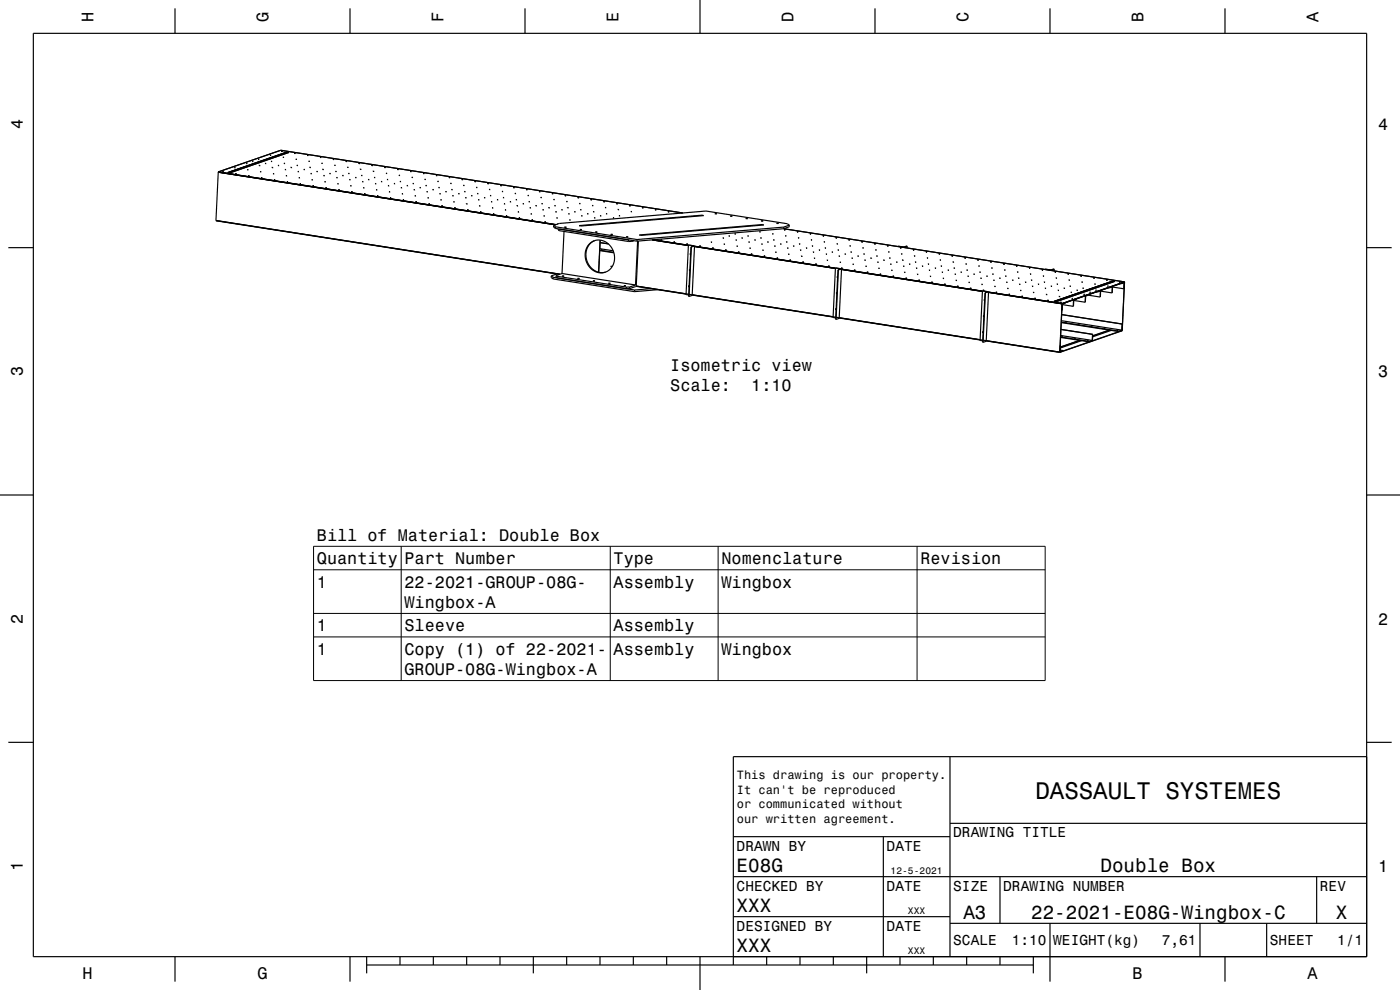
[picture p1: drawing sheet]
<svg xmlns="http://www.w3.org/2000/svg" width="420mm" height="297mm" viewBox="0 0 420 297" stroke-linecap="round" stroke-linejoin="round" font-family="sans-serif">
<g fill="none" stroke="#000" stroke-width=".35">
<path d="M10 10h400v277h-400zM52.5 2.5v7.5M105 2.5v7.5M157.5 2.5v7.5M210 0v10M262.5 2.5v7.5M315 2.5v7.5M367.5 2.5v7.5M65.5 51.7l101.1 15.7M65.5 51.7l-.7 14.5M65.5 51.6l101.3 15.8M65.5 51.6v.1"/>
<path d="M65.5 51.6l18.7-6.5 120.7 18.8M66.7 51.5h.4zM66.8 51.5h-.1M68.3 51.8l17.7-6.2 .7 .1-17.7 6.2zM68.8 51.7l.5 .1M70.3 50.3h.3zM70.6 52.1h.3zM72.6 50.4v.2M73.9 49.1h.3zM73.9 49v.1M74.2 50.9h.3zM74.5 52.7h.3z"/>
<path d="M74.5 52.7h.1M75 49.5l.4 .1M75.6 48.4l.4 .1zM75.7 48.4h-.1M75.9 49.2l.5 .1M77.4 47.8h.3zM77.7 49.7h.4zM78 51.5h.4zM78.3 53.3h.4zM78.4 53.3h-.1M79.5 49l.3 .1zM79.5 49h.1"/>
<path d="M81 46.6h.3zM81 46.6h.1M81.3 48.4h.3zM81.6 50.3h.3zM81.6 50.2v.1M81.9 52.1h.3zM82.2 53.9h.3zM82.2 53.9h.1M83.4 49.6l.3 .1zM83.4 49.6h.1M84.1 46.4l-.1 .2M84.4 45.4h.3z"/>
<path d="M84.9 47.2h.3zM85.2 49h.3zM85.3 46h.5M85.5 50.9h.3zM85.5 50.8v.1M85.6 45.9h.5M85.8 52.7h.3zM86 45.7l-17.7 6.1M86 45.7l.5 .1M86 45.6v.1M86.1 54.5l.3 .1zM86.1 54.5h.1"/>
<path d="M87.3 50.2l.3 .1zM88.3 46h.3zM88.3 46h.1M88.7 47.8h.3zM88.7 47.8h.1M89 49.6h.3zM89 49.6h.1M89.3 51.5h.4zM89.4 51.4l-.1 .1M89.6 53.3h.4zM89.9 55.1l.4 .1zM90 55.1h-.1"/>
<path d="M91.1 50.8l.3 .1zM91.1 50.8h.1M92.1 46.6h.4zM92.2 46.6h-.1M92.6 48.4h.3zM92.6 48.4h.1M92.9 50.2h.3zM92.9 50.2h.1M93.2 52.1h.3zM93.2 52.1h.1M93.5 53.9h.3zM93.5 53.9h.1"/>
<path d="M93.8 55.7l.3 .1zM93.8 55.7h.1M95 51.5h.3zM96 47.2h.3zM96 47.2h.1M96.5 49h.3zM96.5 49h.1M96.8 50.8h.3zM96.8 50.8h.1M97.1 52.7h.3zM97.1 52.7h.1M97.4 54.5h.3z"/>
<path d="M97.4 54.5h.1M97.7 56.3l.3 .1zM98.8 52.1h.4zM98.9 52l-.1 .1M99.9 47.8h.3zM99.9 47.8h.1M100.3 49.6h.3zM100.3 49.6h.1M100.6 51.4l.3 .1zM100.6 51.4h.1M100.9 53.3h.4zM101 53.3h-.1"/>
<path d="M101.2 55.1h.4zM101.3 55.1h-.1M101.5 56.9l.4 .1zM101.6 56.9h-.1M102.7 52.7h.3zM103.7 48.4h.4zM104.2 50.2h.3zM104.2 50.2h.1M104.5 52l.3 .1zM104.5 52h.1M104.8 53.9h.3zM105.1 55.7h.3z"/>
<path d="M105.4 57.6h.3zM106.6 53.3h.3zM106.6 53.2v.1M107.6 49h.3zM108.1 50.8h.3zM108.1 50.8h.1M108.4 52.6l.3 .1zM108.4 52.6h.1M108.7 54.5h.3zM108.7 54.5h.1M109 56.3h.3zM109 56.3h.1"/>
<path d="M109.3 58.2h.3zM109.3 58.1v.1M110.4 53.9h.4zM110.5 53.8l-.1 .1M111.5 49.6h.3zM111.9 51.4h.3zM112.2 53.2l.3 .1zM112.5 55.1h.3zM112.8 56.9h.4zM113.1 58.8h.4zM114.3 54.5h.3zM114.3 54.5h.1"/>
<path d="M115.3 50.2h.4zM115.8 52h.3zM116.1 53.8l.3 .1zM116.1 53.8h.1M116.4 55.7h.3zM116.4 55.7h.1M116.7 57.5h.3zM116.7 57.5h.1M117 59.4h.3zM117 59.3v.1M118.2 55.1h.3zM118.2 55.1h.1"/>
<path d="M119.2 50.8h.3zM119.7 52.6h.3zM120 54.5h.3zM120.3 56.3h.3zM120.6 58.1h.3zM120.6 58.1h.1M120.9 60h.3zM122 55.7h.4zM122.1 55.7h-.1M123.1 51.4h.3zM123.1 51.4h.1M123.5 53.2h.3z"/>
<path d="M123.8 55.1h.3zM123.8 55v.1M124.1 56.9h.3zM124.4 58.7h.3zM124.4 58.7h.1M125.9 56.3h.3zM125.9 56.3h.1M126.9 52h.4zM127.4 53.8h.3zM127.7 55.7h.3zM128 57.5h.3zM128.3 59.3h.3z"/>
<path d="M128.3 59.3h.1M129.8 56.9h.3zM130.8 52.6l.3 .1zM130.8 52.6h.1M131.3 54.4h.3zM131.6 56.3h.3zM131.6 56.2v.1M131.9 58.1h.3zM132.2 59.9l.3 .1zM132.2 59.9h.1M133.6 57.5h.4zM133.7 57.5h-.1"/>
<path d="M134.7 53.2l.3 .1zM134.7 53.2h.1M135.1 55h.3zM135.4 56.9h.3zM135.4 56.9h.1M135.7 58.7h.3zM135.7 58.7h.1M137.5 58.1h.3zM138.5 53.8l.4 .1zM138.6 53.8h-.1M139 55.6h.3zM139 55.6h.1"/>
<path d="M139.3 57.5h.3zM139.3 57.5h.1M139.6 59.3h.3zM139.6 59.3h.1M141.4 58.7h.3zM142.4 54.4l.3 .1zM142.4 54.4h.1M142.9 56.2h.3zM142.9 56.2h.1M143.2 58.1h.3zM143.2 58.1h.1M143.5 59.9h.3z"/>
<path d="M143.5 59.9h.1M145.2 59.3h.4zM146.3 55.1h.3zM146.3 55v.1M146.7 56.8l.3 .1zM146.7 56.8h.1M147 58.7h.3zM147 58.7h.1M149.1 59.9h.3zM150.1 55.7h.4zM150.2 55.6l-.1 .1M150.6 57.4l.3 .1z"/>
<path d="M150.6 57.4h.1M150.9 59.3h.3zM150.9 59.3h.1M154 56.3h.3zM154.4 58l.4 .1zM154.8 59.9h.3zM157.9 56.9h.3zM157.9 56.8v.1M158.3 58.6l.3 .1zM158.3 58.6h.1M161.7 57.5h.4zM162.2 59.2l.3 .1z"/>
<path d="M165.6 58.1h.3zM165.6 58v.1M166 59.9h.4zM166.1 59.8l-.1 .1M169.5 58.7h.3zM169.5 58.7h.1M173.3 59.3h.3zM173.3 59.3h.1M177.2 59.9h.3zM177.2 59.9h.1M2.5 74.3h7.5M64.8 66.2l103.2 16.1"/>
<path d="M64.8 66.2l103.1 16.1M124.7 60.6h.4zM128.6 61.2h.3zM132.5 61.8h.3zM136 60.5l.3 .1zM136 60.5h.1M136.3 62.4h.4zM139.9 61.1l.3 .1zM140.2 63h.3zM143.8 61.7l.3 .1zM143.8 61.7h.1M144.1 63.6h.3z"/>
<path d="M144.1 63.6h.1M147.3 60.5h.3zM147.6 62.3l.3 .1zM147.9 64.2h.4zM151.2 61.1h.3zM151.2 61.1h.1M151.5 62.9l.3 .1zM151.5 62.9h.1M151.8 64.8h.3zM151.8 64.8h.1M153 60.5h.3zM155.1 61.7h.3z"/>
<path d="M155.4 63.6h.3zM155.7 65.4h.3zM156.8 61.1h.4zM158.6 60.5h.3zM158.6 60.5h.1M158.9 62.3h.3zM158.9 62.3h.1M159.2 64.2h.3zM159.2 64.1v.1M159.5 66h.3zM159.5 66h.1M160.7 61.7h.3z"/>
<path d="M160.7 61.7h.1M162.5 61.1h.3zM162.8 62.9h.3zM162.8 62.9h.1M163.1 64.8h.3zM163.1 64.7v.1M163.4 66.6h.3zM163.4 66.6h.1M164.6 62.3h.3zM164.6 62.3h.1M166.1 67.6v.5l.6 .4M166.1 67.6l.6 .5"/>
<path d="M166.3 61.7h.4zM166.7 63.5h.3zM166.7 68.5l24.4 3.9M166.7 63.5h.1M166.7 68.1l24.4 3.8M166.7 68.1v.4M167 65.4h.3zM167 65.3v.1M167.3 67.2h.1M167.4 67.2h-.1M167.5 68.7v.3l.3 .2M167.8 69.2l20.8 3.2"/>
<path d="M167.8 68.7v.5M168.4 62.9h.4zM168.5 62.9h-.1M169.2 69.4l-.6 12.7M169.3 68.2h.6zM169.9 60.5h.3zM170.2 62.3h.3zM170.5 64.1h.3zM170.5 64.1h.1M170.8 66h.3zM172.3 63.5h.3zM173.8 67.7l36.9-3.2 .4 .2-37 3.1z"/>
<path d="M173.8 61.1h.3zM173.8 61v.1M174 68.9h.6zM174.1 62.9h.3zM174.4 64.7h.3zM174.4 64.7h.1M176.2 64.1h.3zM176.2 64.1h.1M176.9 73.1a4.6 4.6 0 0 1 4.8-.6 4.6 4.6 0 0 1 2.6 4.1 4.3 4.3 0 0 1-2.8 5.1 4.3 4.3 0 0 1-5.3-2.6 5.2 5.2 0 0 1 .7-6zM177.6 61.7h.4zM177.7 61.6l-.1 .1M178 63.5h.3z"/>
<path d="M178.3 65.3l.3 .1zM178.3 65.3h.1M178.4 72.2a5.2 5.2 0 0 0-2.6 5 5.2 5.2 0 0 0 3.6 4.4l1.1 .2 1.2-.2M178.6 69.6h.6zM179.9 75.2l4.3 .6M179.9 75l4.2 .7M179.9 74.6l4.1 .6M180 64.7h.4zM180 72l-.4 9.7M180 72.8l2.5 .4M180 72.8l2.5 .3M180.1 72l-.5 9.7"/>
<path d="M180.4 74.9h.3zM180.4 74.9h.1M181.1 60.5h.3zM181.1 60.5h.1M181.5 62.3h.3zM181.5 62.3h.1M181.8 64.1h.3zM183.2 79.9h.3zM183.2 70.3l.6 .1zM183.2 79.9h.1M183.9 65.3h.3zM183.9 65.3h.1"/>
<path d="M184.9 61.1h.3zM184.9 61.1h.1M185.4 62.9h.3zM185.4 62.9h.1M185.7 64.7h.3zM185.7 64.7h.1M187.8 71.1h.6zM187.9 71l-.1 .1M188.6 72v.4M188.8 61.7h.3zM188.8 61.7h.1M189.3 63.5h.3z"/>
<path d="M189.3 63.5h-.1M189.5 72.4h-.9M189.5 72.1v.3M190.2 72.2l-.7 .2M191.1 71.9v.5M191.3 72.3l-.6 13.2M191.5 72.3l-.6 13.6M191.8 70.5l37-3.1 .3 .1-36.9 3.1zM192.7 62.3h.3zM192.7 62.3h.1M195.7 72l10.8 1.7M196 71.9l10.5 1.7"/>
<path d="M196.5 62.9h.3zM198.3 72l.3 .1zM198.6 72.1h.1M200.4 63.5h.3zM202.1 72.6l.4 .1zM202.5 72.7h-.1M206 73.2l.3 .1zM206.3 73.3h.1M206.5 73.5l1.9 .3M206.5 73.5l-.7 14.9 .8 .1M206.6 73.5h-.1M207.1 76.1l.1 .3"/>
<path d="M207.2 76.1l-.2 .1 .2 .2M207.3 74.1l-.6 14.8M207.3 74.1h.1M207.4 74.1l-.7 14.8M208.2 73.8l-.9 .3M208.4 73.9l42.2 6.6M208.4 73.8l-.7 14.8-1 .3M208.4 73.8l-1 .3M209.9 73.8l.3 .1zM210.2 73.9h.1M210.7 64.5v.2M213.3 72.7h.3z"/>
<path d="M213.6 72.7h.1M213.7 74.5h.4zM214.1 74.5h-.1M214.5 64.1h.5zM216.8 71.4h.4zM217.1 73.3h.4zM217.6 75.1h.3zM218.6 70.8h.3zM219.1 64.8h.6zM219.1 64.8h.1M220.4 70.2h.3zM220.7 72h.3z"/>
<path d="M220.7 70.2h.1M221 73.9h.3zM221 72v.1M221.3 73.9h.1M221.5 75.7h.3zM221.8 75.7h.1M222.5 71.4h.3zM223.7 65.5l.6 .1zM224.3 70.8h.3zM224.6 72.6l.3 .1zM224.9 74.5h.3zM225.3 76.3h.4z"/>
<path d="M226.4 72h.3zM227.8 69.6h.4zM228.1 71.4h.4zM228.2 69.6h-.1M228.3 66.3h.6zM228.4 66.2l-.1 .1M228.4 73.2l.4 .1zM228.5 71.4h-.1M228.7 75.1h.4zM228.8 73.3h-.1M228.8 67.4v.1M229.1 75.1h-.1"/>
<path d="M229.2 76.9h.3zM229.5 76.9h.1M230.2 72.6h.3zM231.7 70.2h.3zM232 72h.3zM232.3 73.8l.3 .1zM232.6 75.7h.3zM232.9 75.7h.1M233 67h.6zM233.1 77.5h.3zM233.4 77.5h.1M234.1 73.2h.3z"/>
<path d="M234.4 73.2v.1M235.1 68.6l102.3 16M235.1 68.6l-44 3.8M235.1 68.1v.5M235.1 68.1l-44 3.8M235.3 68.9h.3zM235.6 70.8h.3zM235.6 68.9v.1M235.9 72.6h.3zM235.9 70.8h.1M236.2 74.4l.3 .1zM236.2 72.6h.1"/>
<path d="M236.5 76.3h.3zM236.5 74.5h.1M236.8 76.3h.1M236.8 67.5v.5l-1.7 .6M236.8 67.5l-.6-.4-24.4-3.8-44 3.7-1.7 .6M236.8 67.5l-1.7 .6M236.9 78.1h.4zM237.3 78.1h-.1M238 73.8h.3zM238.3 73.8v.1M239.1 69.5l.4 .1zM239.4 71.4h.4z"/>
<path d="M239.7 73.2h.4zM240 75l.4 .1zM240.3 76.9h.4zM240.4 75.1h-.1M240.7 76.9h-.1M240.8 78.7h.3zM241.1 78.7h.1M241.8 74.4h.3zM243 70.1l.3 .1zM243.3 72h.3zM243.6 73.8h.3zM243.6 72h.1"/>
<path d="M243.9 75.6l.3 .1zM244.2 77.5h.3zM244.2 75.7h.1M244.7 79.3h.3zM245 79.3h.1M245.7 75h.3zM246 75v.1M246.9 70.7l.3 .1zM247.2 72.6h.3zM247.5 74.4h.3zM247.5 72.6h.1M247.8 76.3h.3z"/>
<path d="M248.1 78.1h.3zM248.1 76.3h.1M248.5 79.9h.3zM248.8 79.9h.1M249.6 75.6l.3 .1zM250.7 71.3l.4 .1zM251 73.2h.4zM251.3 75h.4zM251.4 73.2h-.1M251.6 76.9h.4zM251.9 78.7h.4zM252 76.9h-.1"/>
<path d="M253.4 76.2l.3 .1zM253.7 76.3h.1M254.6 71.9l.3 .1zM254.9 73.8h.3zM254.9 72h.1M255.2 75.6h.3zM255.2 73.8h.1M255.5 77.5h.3zM255.5 75.6v.1M255.8 79.3h.3zM255.8 77.5h.1M257.3 76.8l.3 .1z"/>
<path d="M257.6 76.9h.1M258.5 72.5l.3 .1zM258.8 74.4h.3zM258.8 72.6h.1M259.1 76.2h.3zM259.1 74.4h.1M259.4 78.1h.3zM259.7 79.9h.3zM261.2 77.4l.3 .1zM261.5 77.5h.1M262.3 73.1l.3 .1zM262.6 75h.4z"/>
<path d="M262.6 73.2h.1M262.9 76.8h.4zM263 75h-.1M263.2 78.7h.4zM263.3 76.8l-.1 .1M263.6 78.7h-.1M265 78l.3 .1zM265.3 78.1h.1M266.2 73.8h.3zM266.5 75.6h.3zM266.5 73.8h.1M266.8 77.4h.3z"/>
<path d="M267.1 79.3h.3zM268.9 78.7h.3zM269.2 78.7h.1M269.4 73.9v.1M269.4 73.9l1.8 .3M270.1 74.4h.3zM270.4 76.2h.3zM270.4 74.4h.1M270.7 78h.3zM270.7 76.2h.1M271 79.9h.3zM271 78v.1"/>
<path d="M271.2 74.2h.1M271.3 79.9h.1M272.2 73.8a3.4 3.4 0 0 1-2.8 .1M272.2 73.8l-1 .4M272.2 73.8l-.1 .6M272.8 79.3h.3zM273.1 79.3h.1M273.9 75h.3zM274.2 76.8h.3zM274.5 78.6l.4 .1zM276.6 79.9h.3zM276.9 79.9h.1"/>
<path d="M277.8 75.6h.3zM278.1 77.4h.3zM278.1 75.6h.1M278.4 79.2l.3 .1zM278.4 77.4h.1M278.7 79.3h.1M281.7 76.2h.3zM282 78h.3zM282.3 79.8l.3 .1zM282.6 79.9h.1M285.5 76.8h.3zM285.8 78.6h.3z"/>
<path d="M285.8 76.8h.1M286.1 78.6h.1M289.4 77.4h.3zM289.7 79.2h.3zM289.7 77.4h.1M293.3 78h.3zM293.6 79.8h.3zM293.6 78h.1M297.1 78.6h.3zM297.4 78.6h.1M301 79.2h.3zM301.3 79.2h.1"/>
<path d="M304.9 79.8h.3zM305.2 79.8h.1M410 74.3h7.5M165.4 82.8v.5l.5 .4M165.4 82.8l.6 .4M165.9 83.7l24.5 3.8M166 83.2l24.4 3.8M166 83.2l-.1 .5M166.8 82.7v.5l.3 .2v-.5M166.8 82.7l.3 .2M167.1 82.2l-1.7 .6M167.1 82.9l20.8 3.2"/>
<path d="M168.6 82.1l22.1 3.4M168.6 82.1l-1.8 .6M168.6 82.8h.6zM173.3 83.5l.6 .1zM177.9 84.3h.6zM177.9 84.2v.1M182.5 85h.6zM182.6 85h-.1M187.1 85.7h.6zM187.9 86.1v.5h1M188.9 86.1v.5M188.9 86.1h-1"/>
<path d="M190.4 87v.5M190.7 85.5l-1.8 .6M190.9 85.9l14.9 2.3M190.9 85.9l-2 .7M195.3 86.6l-4.9 .4M197.3 86.9l-6.9 .6M205.8 88.2l-14.9-2.4 127 19.9M206.6 85.7v.3zM206.9 80.9l.1 .3M207 80.9l-.2 .1 .2 .2M207.7 88.5l42.2 6.6M250.6 80.4l1.7 .3-.9 .3"/>
<path d="M250.6 80.4l1.9 .2M250.6 80.4l-.7 14.8 .8 .2M250.8 92.6v.3M250.8 92.6l-.1 .1 .1 .2M251 87.8l.1 .3M251.1 87.8l-.2 .1 .2 .2M251.2 83v.3l.1-.3M251.4 81l-.6 14.8M251.4 81h.1M251.5 81l-.7 14.8M251.8 95.4l42.2 6.6M252.4 80.5h.3z"/>
<path d="M252.5 80.8l42.2 6.6M252.5 80.7l42.2 6.6M252.5 80.6l-.7 14.9-1 .3M252.5 80.6l-1 .4M252.7 80.5h.1M256.3 81.1h.3zM260.1 81.7h.3zM263.5 80.5h.4zM263.9 80.5h-.1M264 82.3h.3zM267.4 81.1h.3zM267.9 82.9h.3z"/>
<path d="M271.3 81.7h.3zM271.6 81.7h.1M271.7 83.5h.3zM274.8 80.5h.4zM275.1 82.3h.4zM275.5 82.3h-.1M275.6 84.1h.3zM278.7 81.1h.3zM279 81.1h.1M279 82.9h.3zM279.3 82.9h.1M279.5 84.7h.3z"/>
<path d="M279.8 84.7h.1M280.5 80.5h.3zM280.8 80.5h.1M282.6 81.7h.3zM282.9 83.5h.3zM282.9 81.7h.1M283.2 83.5h.1M283.3 85.3h.3zM283.6 85.3h.1M284.3 81.1h.4zM286.1 80.4l.4 .1zM286.4 82.3h.4z"/>
<path d="M286.5 80.5h-.1M286.7 84.1h.4zM287.1 84.1l-.1 .1M287.2 85.9h.3zM287.5 85.9h.1M288.2 81.7h.3zM288.5 81.7h.1M290 81.1h.3zM290.3 82.9h.3zM290.3 81.1h.1M290.6 84.7h.3zM290.9 84.7v.1"/>
<path d="M291.1 86.5h.3zM291.4 86.5h.1M292.1 82.3h.3zM293.9 81.7h.3zM294.2 83.5h.3zM294.2 81.7h.1M294.5 85.3h.3zM294.7 87.3l-.7 14.8 .8 .2M294.7 87.3l1.9 .2M294.8 87.3h-.1M294.9 99.5v.3v-.3M294.9 87.1h.3z"/>
<path d="M295.1 94.7v.3l.1-.3M295.3 89.9l.1 .2M295.4 89.9l-.2 .1 .2 .2M295.5 87.8l-.6 14.9M295.9 82.9h.4zM296.3 82.9h-.1M296.6 87.7l22 3.4M296.6 87.6l22 3.5M296.6 87.5l-.7 14.9-1 .3M296.6 87.5l-1.1 .3M297.4 80.4h.3zM297.7 82.3h.4z"/>
<path d="M298 84.1h.4zM298.1 82.3h-.1M298.3 85.9h.4zM298.7 85.9l-.1 .1M298.8 87.7h.3zM299.1 87.7h.1M299.8 83.5h.3zM300.1 83.5h.1M301.3 81h.3zM301.6 82.9h.3zM301.9 84.7h.3zM302.2 86.5l.3 .1z"/>
<path d="M302.7 88.3h.3zM303.7 84.1h.3zM304 84.1h.1M305.2 81.6h.3zM305.5 81.6v.1M305.5 83.4l.3 .1zM305.8 85.3h.3zM305.8 83.5h.1M306.1 87.1l.3 .1zM306.1 85.3h.1M306.4 87.2h.1M306.5 88.9h.3z"/>
<path d="M306.8 88.9v.1M307.5 84.7h.4zM307.9 84.7h-.1M308.7 80.4h.3zM309 82.2h.3zM309.3 84l.3 .1zM309.6 85.9h.4zM309.9 87.7l.4 .1zM310.4 89.5h.3zM311.4 85.3h.3zM312.6 81h.3zM312.9 82.8h.3z"/>
<path d="M312.9 81h.1M313.2 84.7h.3zM313.2 82.8v.1M313.5 86.5h.3zM313.5 84.7h.1M313.6 80.8l-.1 .1M313.6 80.8l1.7 .2M313.6 80.7v.1M313.8 88.3l.3 .1zM313.8 86.5h.1M314.1 88.4h.1M314.3 90.1h.3z"/>
<path d="M314.6 90.1v.1M315.3 85.9h.3zM315.3 81v.1M316.2 90.4l17.7-6.1 .6 .1-17.7 6.1zM316.3 80.7l-1 .3M316.3 80.7l-.1 .6M316.5 81.6h.3zM316.6 90.3l.5 .1M316.8 83.4h.3zM317.1 85.3h.3zM317.4 87.1h.3zM317.7 88.9l.3 .1z"/>
<path d="M317.7 87.1h.1M318 89h.1M318.1 90.7h.3zM318.3 98.8l9.5 1.5M318.4 96.8l17.3 2.5M318.4 96.6l17.3 2.7M318.4 96.2l18.2 2.8M318.4 90.7v.1M318.5 94.4l18.2 2.8M318.6 91.1l-.7 14.5M318.7 91.1h-.1M318.7 91.4l3.3 .5"/>
<path d="M319.1 89.5l.5 .1M319.1 86.5h.4zM319.6 90.8l-.9 .5-.1 1.8M319.6 96.6h.4zM320 96.6l-.1 .1M320.1 89.2h.4M320.3 82.2h.3zM320.6 84l.3 .1zM320.6 82.2h.1M320.9 85.9h.3zM320.9 84.1h.1M321.2 87.7h.3z"/>
<path d="M321.2 85.9h.1M321.5 89.5l.4 .1zM321.5 87.7h.1M321.9 89.6h-.1M322.1 89.9l-.1 2M322.1 90.1l3.4 .6M322.7 88.3h.4M323 89.6l-.9 .5-.1 1.8M323 87.1h.3zM323.5 97.2l.3 .1zM323.6 87.9l.5 .1M324.2 82.8h.3z"/>
<path d="M324.5 84.6l.3 .1zM324.8 86.5h.3zM324.8 84.7h.1M325.1 88.3h.3zM325.1 86.5h.1M325.4 88.3h.1M325.6 88.7l-.1 2M326 87.1l.5 .1M326.3 87l.5 .1M326.5 88.6l3.5 .5M326.6 88.4l-.9 .4-.2 1.9M326.9 87.7h.3z"/>
<path d="M327.2 86.7h.5M327.4 97.8l.3 .1zM327.7 97.9h.1M328.1 83.4h.3zM328.4 85.2l.3 .1zM328.4 83.4h.1M328.7 87.1h.3zM328.7 85.3h.1M329 87.6h.3M329 87.1h.1M329.3 87.6l.8-.3-.1 1.8M329.3 87.5v.1"/>
<path d="M329.6 85.9h.4M329.9 85.8h.4M330.2 87.3l3.4 .6M330.2 87.1l-.2 2M330.8 85.4l.5 .1M331.2 98.4l.4 .1zM331.9 84h.3zM332.2 85.8l.3 .1zM332.5 86.3l.3 .1M332.5 85.9h.1M332.7 99l-4.9 1.7M332.8 86.4l.9-.3-.1 1.8"/>
<path d="M332.8 86.2v.2M332.9 99l-5.1 1.8M333.1 84.6l.5 .1M333.4 99.1l-5.6 2M333.4 84.5l.5 .1M333.8 86.1l3.4 .5M333.8 85.9l-.2 2M333.9 84.4l-17.6 6M333.9 84.4h.5M333.9 84.3v.1M335.1 99l.3 .1zM335.4 99.1h.1"/>
<path d="M335.8 84.6h.3zM336.1 85.1h.3M336.4 85.1l.8-.3v1.8M336.6 99l-.9 .3M336.7 97.2v2l-18.8 6.5M336.7 97.2l-.1 1.8M337.3 84.7l-.1 1.9M337.3 84.7l-.9 .4M337.4 84.6l-.1 .1M337.4 84.6l-.7 14.5-18.8 6.5M337.4 84.6l-18.8 6.5M337.4 84.6h.1"/>
<path d="M295.9 102.2l22 3.4M317.9 105.6v.1M318.1 103.7l-.1 1.8 .9-.3M318.1 105l.8 .2M318.2 101.2l8.6 1.2M318.2 101.1l8.6 1.3M318.2 100.6l9.5 1.5M318.5 100.9h.3zM318.8 100.9v.1M318.9 105.2v.1M322.3 101.5h.3zM322.6 101.5v.1"/>
<path d="M323.8 102.1l-5.7 2M324 102.1l-5.9 2.1M324.5 102.2l-6.4 2.2M326.2 102.1h.3zM326.5 102.1v.1M327.7 102.1l-.9 .3M327.8 100.3l-.1 1.8M327.8 100.3l-.1 1.9M0 148.5h10M410 148.5h10M2.5 222.7h7.5M285 227v60"/>
<path d="M410 222.7h7.5M410 227h-190v62.5M220 251h65M265 251v36M285 247h125M220 275h65M220 263h190M285 277h125M300 263v14M315 277v17.5M360 277v10M380 277v10"/>
<path d="M395 263v14M52.5 287v7.5M105 287v7.5M110 289.5h200M110 287v5M120 287v2.5M130 287v2.5M140 287v2.5M150 287v2.5M160 287v5M170 287v2.5M180 287v2.5"/>
<path d="M190 287v2.5M200 287v2.5M210 287v10M230 287v2.5M240 287v2.5M250 287v2.5M260 287v5M270 287v2.5M280 287v2.5M290 287v2.5M300 287v2.5M310 287v5"/>
<path d="M367.5 287v7.5"/>
</g>
<path d="M94.1 163.9h219.5v40.3h-219.5zM94.1 170.9h219.5M120.4 163.9v40.3M183.1 163.9v40.3M215.4 163.9v40.3M275.1 163.9v40.3M94.1 184h219.5M94.1 191.1h219.5" fill="none" stroke="#000" stroke-width=".3"/>
<text font-size="7.2" x="310.6" y="239.6">DASSAULT SYSTEMES</text>
<g font-size="5.8">
<text x="221" y="261.6">E08G</text>
<text x="330.2" y="261.6">Double Box</text>
<text x="221" y="273.6">XXX</text>
<text x="289" y="275.6">A3</text>
<text x="309.3" y="275.6">22-2021-E08G-Wingbox-C</text>
<text x="400.8" y="275.6">X</text>
<text x="221" y="285.6">XXX</text>
</g>
<g font-size="5">
<text x="28.1" y="6.5" transform="rotate(-90 28.1 6.5)">H</text>
<text x="80.6" y="6.5" transform="rotate(-90 80.6 6.5)">G</text>
<text x="133.1" y="6.5" transform="rotate(-90 133.1 6.5)">F</text>
<text x="185.6" y="6.5" transform="rotate(-90 185.6 6.5)">E</text>
<text x="238.1" y="6.5" transform="rotate(-90 238.1 6.5)">D</text>
<text x="290.6" y="6.5" transform="rotate(-90 290.6 6.5)">C</text>
<text x="343.1" y="6.5" transform="rotate(-90 343.1 6.5)">B</text>
<text x="395.6" y="6.5" transform="rotate(-90 395.6 6.5)">A</text>
<text x="6.8" y="38.7" transform="rotate(-90 6.8 38.7)">4</text>
<text x="413.5" y="39">4</text>
<text x="6.8" y="112.9" transform="rotate(-90 6.8 112.9)">3</text>
<text x="201.1" y="111.3">Isometric view</text>
<text x="413.5" y="113.2">3</text>
<text x="201.1" y="117.3">Scale:</text>
<text x="225.4" y="117.3">1:10</text>
<text x="95.1" y="162.2">Bill of Material: Double Box</text>
<text x="95.1" y="169.2">Quantity</text>
<text x="121.4" y="169.2">Part Number</text>
<text x="184.1" y="169.2">Type</text>
<text x="216.4" y="169.2">Nomenclature</text>
<text x="276.1" y="169.2">Revision</text>
<text x="95.1" y="176.3">1</text>
<text x="121.4" y="176.3">22-2021-GROUP-08G-</text>
<text x="184.1" y="176.3">Assembly</text>
<text x="216.4" y="176.3">Wingbox</text>
<text x="121.4" y="182.3">Wingbox-A</text>
<text x="6.8" y="187.1" transform="rotate(-90 6.8 187.1)">2</text>
<text x="95.1" y="189.4">1</text>
<text x="121.4" y="189.4">Sleeve</text>
<text x="184.1" y="189.4">Assembly</text>
<text x="413.5" y="187.4">2</text>
<text x="95.1" y="196.4">1</text>
<text x="121.4" y="196.4">Copy (1) of 22-2021-</text>
<text x="184.1" y="196.4">Assembly</text>
<text x="216.4" y="196.4">Wingbox</text>
<text x="121.4" y="202.5">GROUP-08G-Wingbox-A</text>
<text x="6.8" y="261.3" transform="rotate(-90 6.8 261.3)">1</text>
<text x="413.5" y="261.6">1</text>
<text x="24.7" y="293.8">H</text>
<text x="77.2" y="293.8">G</text>
<text x="339.7" y="293.8">B</text>
<text x="392.2" y="293.8">A</text>
</g>
<g font-size="4.3">
<text x="286" y="251.2">DRAWING TITLE</text>
<text x="221" y="255.2">DRAWN BY</text>
<text x="266" y="255.2">DATE</text>
<text x="221" y="267.2">CHECKED BY</text>
<text x="266" y="267.2">DATE</text>
<text x="286" y="267.2">SIZE</text>
<text x="301" y="267.2">DRAWING NUMBER</text>
<text x="396" y="267.2">REV</text>
<text x="221" y="279.2">DESIGNED BY</text>
<text x="266" y="279.2">DATE</text>
<text x="286" y="283.6">SCALE</text>
<text x="303.6" y="283.6">1:10</text>
<text x="316" y="283.6">WEIGHT(kg)</text>
<text x="348.6" y="283.6">7,61</text>
<text x="381" y="283.6">SHEET</text>
<text x="401.2" y="283.6">1/1</text>
</g>
<g font-size="3.6">
<text x="221.1" y="233.8">This drawing is our property.</text>
<text x="221.1" y="238.1">It can't be reproduced</text>
<text x="221.1" y="242.5">or communicated without</text>
<text x="221.1" y="246.8">our written agreement.</text>
</g>
<g font-size="2.9">
<text x="267.2" y="262.3">12-5-2021</text>
<text x="272.4" y="274.3">XXX</text>
<text x="272.4" y="286.3">XXX</text>
</g>
</svg>
